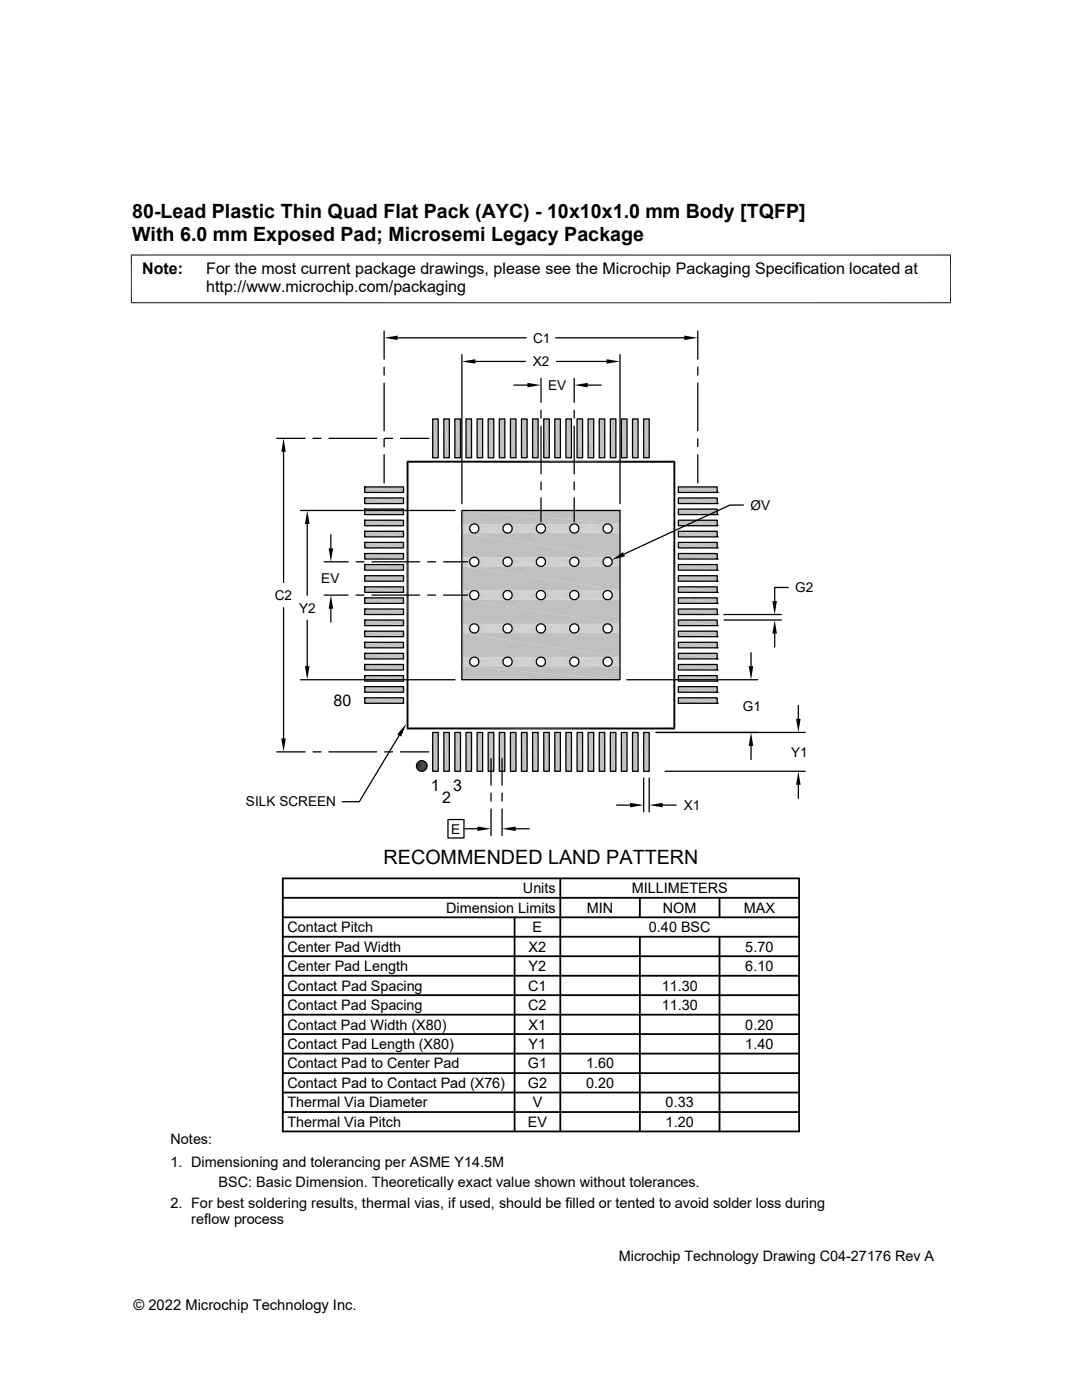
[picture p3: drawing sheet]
<svg xmlns="http://www.w3.org/2000/svg" width="216mm" height="279mm" viewBox="0 0 216 279" stroke-linecap="round" stroke-linejoin="round" font-family="sans-serif">
<g fill="#c0c0c0">
<path d="M92.2 101.9l31.5 2.7h-31.5z"/>
<path d="M92.2 101.9h31.5v2.7z"/>
</g>
<path d="M94.6 104.6h-2.4M94.7 104.6h6.5M95.1 104.7h5.8M101.4 104.6h6.5M101.7 104.7h5.8M108 104.6h6.5M108.4 104.7h5.8M114.7 104.6h6.5M115 104.7h5.8M121.3 104.6h2.4M121.6 104.7h2.1" fill="none" stroke="#c0c0c0" stroke-width=".2"/>
<path d="M92.2 104.6l1.9 .2h-1.9z" fill="#c0c0c0"/>
<path d="M92.2 104.7h2" fill="none" stroke="#c0c0c0" stroke-width=".2"/>
<g fill="#c0c0c0">
<path d="M121.8 104.8l1.9 .1h-1.8z"/>
<path d="M121.8 104.8h1.9v.1z"/>
</g>
<path d="M95.2 104.8h5.5M101.8 104.8h5.6M108.5 104.8h5.5M115.1 104.8h5.6" fill="none" stroke="#c0c0c0" stroke-width=".2"/>
<g fill="#c0c0c0">
<path d="M92.2 104.8l1.8 .1h-1.8z"/>
<path d="M92.2 104.8h1.9l-.1 .1z"/>
<path d="M121.9 104.9l1.8 .1h-1.7z"/>
<path d="M121.9 104.9h1.8v.1z"/>
</g>
<path d="M95.3 104.9h5.3M102 104.9h5.3M108.6 104.9h5.3M115.3 104.9h5.3" fill="none" stroke="#c0c0c0" stroke-width=".2"/>
<g fill="#c0c0c0">
<path d="M92.2 104.9l1.7 .1h-1.7z"/>
<path d="M92.2 104.9h1.8l-.1 .1z"/>
<path d="M122 105l1.7 .2h-1.6z"/>
<path d="M122 105h1.7v.2z"/>
</g>
<path d="M95.4 105.1h5.1M102.1 105.1h5.1M108.7 105.1h5.1M115.4 105.1h5.1" fill="none" stroke="#c0c0c0" stroke-width=".2"/>
<g fill="#c0c0c0">
<path d="M92.2 105l1.6 .2h-1.6z"/>
<path d="M92.2 105h1.7l-.1 .2z"/>
<path d="M122.1 105.2l1.6 .1h-1.6z"/>
<path d="M122.1 105.2h1.6v.1z"/>
</g>
<path d="M95.5 105.2h4.9M102.2 105.2h4.9M108.8 105.2h4.9M115.4 105.2h5" fill="none" stroke="#c0c0c0" stroke-width=".2"/>
<g fill="#c0c0c0">
<path d="M92.2 105.2l1.5 .1h-1.5z"/>
<path d="M92.2 105.2h1.6l-.1 .1z"/>
<path d="M122.1 105.3l1.6 .2h-1.5z"/>
<path d="M122.1 105.3h1.6v.2z"/>
</g>
<path d="M95.5 105.4h4.9M102.2 105.4h4.8M108.8 105.4h4.9M115.5 105.4h4.8" fill="none" stroke="#c0c0c0" stroke-width=".2"/>
<g fill="#c0c0c0">
<path d="M92.2 105.3l1.5 .2h-1.5z"/>
<path d="M92.2 105.3h1.5v.2z"/>
<path d="M122.2 105.5l1.5 .1h-1.6z"/>
<path d="M122.2 105.5h1.5v.1z"/>
</g>
<path d="M95.5 105.6h4.9M102.2 105.6h4.8M108.8 105.6h4.9M115.5 105.6h4.8" fill="none" stroke="#c0c0c0" stroke-width=".2"/>
<g fill="#c0c0c0">
<path d="M92.2 105.5l1.5 .1h-1.5z"/>
<path d="M92.2 105.5h1.5v.1z"/>
<path d="M122.1 105.6l1.6 .2h-1.6z"/>
<path d="M122.1 105.6h1.6v.2z"/>
</g>
<path d="M95.5 105.7h4.9M102.2 105.7h4.9M108.8 105.7h4.9M115.4 105.7h5" fill="none" stroke="#c0c0c0" stroke-width=".2"/>
<g fill="#c0c0c0">
<path d="M92.2 105.6l1.6 .2h-1.6z"/>
<path d="M92.2 105.6h1.5l.1 .2z"/>
<path d="M122.1 105.8l1.6 .2h-1.7z"/>
<path d="M122.1 105.8h1.6v.2z"/>
</g>
<path d="M95.4 105.9h5.1M102.1 105.9h5.1M108.7 105.9h5.1M115.4 105.9h5.1" fill="none" stroke="#c0c0c0" stroke-width=".2"/>
<g fill="#c0c0c0">
<path d="M92.2 105.8l1.7 .2h-1.7z"/>
<path d="M92.2 105.8h1.6l.1 .2z"/>
<path d="M122 106l1.7 .1h-1.8z"/>
<path d="M122 106h1.7v.1z"/>
</g>
<path d="M95.3 106h5.3M102 106h5.3M108.6 106h5.3M115.3 106h5.3" fill="none" stroke="#c0c0c0" stroke-width=".2"/>
<g fill="#c0c0c0">
<path d="M92.2 106l1.8 .1h-1.8z"/>
<path d="M92.2 106h1.7l.1 .1z"/>
<path d="M121.9 106.1l1.8 .1h-1.9z"/>
<path d="M121.9 106.1h1.8v.1z"/>
</g>
<path d="M95.2 106.2h5.5M101.8 106.2h5.6M108.5 106.2h5.5M115.1 106.2h5.6" fill="none" stroke="#c0c0c0" stroke-width=".2"/>
<g fill="#c0c0c0">
<path d="M92.2 106.1l1.9 .1h-1.9z"/>
<path d="M92.2 106.1h1.8l.1 .1z"/>
</g>
<path d="M121.6 106.3h2.1" fill="none" stroke="#c0c0c0" stroke-width=".2"/>
<path d="M121.8 106.2l1.9 .1z" fill="#c0c0c0"/>
<path d="M92.2 106.3h2M92.2 106.3l2.4 .1M94.7 106.4h6.5M95.1 106.3h5.8M101.4 106.4h6.5M101.7 106.3h5.8M108 106.4h6.5M108.4 106.3h5.8M114.7 106.4h6.5M115 106.3h5.8M123.7 106.3l-2.4 .1" fill="none" stroke="#c0c0c0" stroke-width=".2"/>
<g fill="#c0c0c0">
<path d="M92.2 106.4l31.5 4.8h-31.5z"/>
<path d="M92.2 106.4h31.5v4.8z"/>
</g>
<g fill="none" stroke="#c0c0c0" stroke-width=".2">
<path d="M92.2 111.2h2.4M92.2 111.3h2.2M94.7 111.2h6.5M94.9 111.3h6.1M95.1 111.3h5.8M101.4 111.2h6.5M101.5 111.3h6.2M101.7 111.3h5.8M108 111.2h6.5M108.2 111.3h6.1M108.4 111.3h5.8M114.7 111.2h6.5"/>
<path d="M114.8 111.3h6.2M115 111.3h5.8M121.3 111.2h2.4M121.5 111.3h2.2M121.6 111.3h2.1"/>
</g>
<path d="M92.2 111.3l1.9 .1h-1.9z" fill="#c0c0c0"/>
<path d="M92.2 111.3h2" fill="none" stroke="#c0c0c0" stroke-width=".2"/>
<g fill="#c0c0c0">
<path d="M121.8 111.4l1.9 .1h-1.8z"/>
<path d="M121.8 111.4h1.9v.1z"/>
</g>
<path d="M95.2 111.5h5.5M101.8 111.5h5.6M108.5 111.5h5.5M115.1 111.5h5.6" fill="none" stroke="#c0c0c0" stroke-width=".2"/>
<g fill="#c0c0c0">
<path d="M92.2 111.4l1.8 .1h-1.8z"/>
<path d="M92.2 111.4h1.9l-.1 .1z"/>
<path d="M121.9 111.5l1.8 .1h-1.7z"/>
<path d="M121.9 111.5h1.8v.1z"/>
</g>
<path d="M95.3 111.6h5.3M102 111.6h5.3M108.6 111.6h5.3M115.3 111.6h5.3" fill="none" stroke="#c0c0c0" stroke-width=".2"/>
<g fill="#c0c0c0">
<path d="M92.2 111.5l1.7 .1h-1.7z"/>
<path d="M92.2 111.5h1.8l-.1 .1z"/>
<path d="M122 111.6l1.7 .2h-1.6z"/>
<path d="M122 111.6h1.7v.2z"/>
</g>
<path d="M95.4 111.7h5.1M102.1 111.7h5.1M108.7 111.7h5.1M115.4 111.7h5.1" fill="none" stroke="#c0c0c0" stroke-width=".2"/>
<g fill="#c0c0c0">
<path d="M92.2 111.6l1.6 .2h-1.6z"/>
<path d="M92.2 111.6h1.7l-.1 .2z"/>
<path d="M122.1 111.8l1.6 .2h-1.6z"/>
<path d="M122.1 111.8h1.6v.2z"/>
</g>
<path d="M95.5 111.9h4.9M102.2 111.9h4.9M108.8 111.9h4.9M115.4 111.9h5" fill="none" stroke="#c0c0c0" stroke-width=".2"/>
<g fill="#c0c0c0">
<path d="M92.2 111.8l1.5 .2h-1.5z"/>
<path d="M92.2 111.8h1.6l-.1 .2z"/>
<path d="M122.1 112l1.6 .1h-1.5z"/>
<path d="M122.1 112h1.6v.1z"/>
</g>
<path d="M95.5 112h4.9M102.2 112h4.8M108.8 112h4.9M115.5 112h4.8" fill="none" stroke="#c0c0c0" stroke-width=".2"/>
<g fill="#c0c0c0">
<path d="M92.2 112l1.5 .1h-1.5z"/>
<path d="M92.2 112h1.5v.1z"/>
<path d="M122.2 112.1l1.5 .2h-1.6z"/>
<path d="M122.2 112.1h1.5v.2z"/>
</g>
<path d="M95.5 112.2h4.9M102.2 112.2h4.8M108.8 112.2h4.9M115.5 112.2h4.8" fill="none" stroke="#c0c0c0" stroke-width=".2"/>
<g fill="#c0c0c0">
<path d="M92.2 112.1l1.5 .2h-1.5z"/>
<path d="M92.2 112.1h1.5v.2z"/>
<path d="M122.1 112.3l1.6 .2h-1.6z"/>
<path d="M122.1 112.3h1.6v.2z"/>
</g>
<path d="M95.5 112.4h4.9M102.2 112.4h4.9M108.8 112.4h4.9M115.4 112.4h5" fill="none" stroke="#c0c0c0" stroke-width=".2"/>
<g fill="#c0c0c0">
<path d="M92.2 112.3l1.6 .2h-1.6z"/>
<path d="M92.2 112.3h1.5l.1 .2z"/>
<path d="M122.1 112.5l1.6 .1h-1.7z"/>
<path d="M122.1 112.5h1.6v.1z"/>
</g>
<path d="M95.4 112.5h5.1M102.1 112.5h5.1M108.7 112.5h5.1M115.4 112.5h5.1" fill="none" stroke="#c0c0c0" stroke-width=".2"/>
<g fill="#c0c0c0">
<path d="M92.2 112.5l1.7 .1h-1.7z"/>
<path d="M92.2 112.5h1.6l.1 .1z"/>
<path d="M122 112.6l1.7 .1h-1.8z"/>
<path d="M122 112.6h1.7v.1z"/>
</g>
<path d="M95.3 112.7h5.3M102 112.7h5.3M108.6 112.7h5.3M115.3 112.7h5.3" fill="none" stroke="#c0c0c0" stroke-width=".2"/>
<g fill="#c0c0c0">
<path d="M92.2 112.6l1.8 .1h-1.8z"/>
<path d="M92.2 112.6h1.7l.1 .1z"/>
<path d="M121.9 112.7l1.8 .2h-1.9z"/>
<path d="M121.9 112.7h1.8v.2z"/>
</g>
<path d="M95.2 112.8h5.5M101.8 112.8h5.6M108.5 112.8h5.5M115.1 112.8h5.6" fill="none" stroke="#c0c0c0" stroke-width=".2"/>
<g fill="#c0c0c0">
<path d="M92.2 112.7l1.9 .2h-1.9z"/>
<path d="M92.2 112.7h1.8l.1 .2z"/>
</g>
<path d="M121.6 112.9h2.1" fill="none" stroke="#c0c0c0" stroke-width=".2"/>
<path d="M121.8 112.9h1.9z" fill="#c0c0c0"/>
<g fill="none" stroke="#c0c0c0" stroke-width=".2">
<path d="M92.2 112.9h2M92.2 113h2.2M92.2 113h2.4M94.7 113h6.5M94.9 113h6.1M95.1 112.9h5.8M101.4 113h6.5M101.5 113h6.2M101.7 112.9h5.8M108 113h6.5M108.2 113h6.1M108.4 112.9h5.8"/>
<path d="M114.7 113h6.5M114.8 113h6.2M115 112.9h5.8M121.3 113h2.4M121.5 113h2.2"/>
</g>
<g fill="#c0c0c0">
<path d="M92.2 113l31.5 4.9h-31.5z"/>
<path d="M92.2 113h31.5v4.9z"/>
</g>
<g fill="none" stroke="#c0c0c0" stroke-width=".2">
<path d="M92.2 117.9h2.4M92.2 117.9h2.2M94.7 117.9h6.5M94.9 117.9h6.1M95.1 118h5.8M101.4 117.9h6.5M101.5 117.9h6.2M101.7 118h5.8M108 117.9h6.5M108.2 117.9h6.1M108.4 118h5.8M114.7 117.9h6.5"/>
<path d="M114.8 117.9h6.2M115 118h5.8M121.3 117.9h2.4M121.5 117.9h2.2M121.6 118h2.1"/>
</g>
<path d="M92.2 117.9l1.9 .1h-1.9z" fill="#c0c0c0"/>
<path d="M92.2 118h2" fill="none" stroke="#c0c0c0" stroke-width=".2"/>
<g fill="#c0c0c0">
<path d="M121.8 118l1.9 .2h-1.8z"/>
<path d="M121.8 118h1.9v.2z"/>
</g>
<path d="M95.2 118.1h5.5M101.8 118.1h5.6M108.5 118.1h5.5M115.1 118.1h5.6" fill="none" stroke="#c0c0c0" stroke-width=".2"/>
<g fill="#c0c0c0">
<path d="M92.2 118l1.8 .2h-1.8z"/>
<path d="M92.2 118h1.9l-.1 .2z"/>
<path d="M121.9 118.2l1.8 .1h-1.7z"/>
<path d="M121.9 118.2h1.8v.1z"/>
</g>
<path d="M95.3 118.2h5.3M102 118.2h5.3M108.6 118.2h5.3M115.3 118.2h5.3" fill="none" stroke="#c0c0c0" stroke-width=".2"/>
<g fill="#c0c0c0">
<path d="M92.2 118.2l1.7 .1h-1.7z"/>
<path d="M92.2 118.2h1.8l-.1 .1z"/>
<path d="M122 118.3l1.7 .1h-1.6z"/>
<path d="M122 118.3h1.7v.1z"/>
</g>
<path d="M95.4 118.4h5.1M102.1 118.4h5.1M108.7 118.4h5.1M115.4 118.4h5.1" fill="none" stroke="#c0c0c0" stroke-width=".2"/>
<g fill="#c0c0c0">
<path d="M92.2 118.3l1.6 .1h-1.6z"/>
<path d="M92.2 118.3h1.7l-.1 .1z"/>
<path d="M122.1 118.4l1.6 .2h-1.6z"/>
<path d="M122.1 118.4h1.6v.2z"/>
</g>
<path d="M95.5 118.5h4.9M102.2 118.5h4.9M108.8 118.5h4.9M115.4 118.5h5" fill="none" stroke="#c0c0c0" stroke-width=".2"/>
<g fill="#c0c0c0">
<path d="M92.2 118.4l1.5 .2h-1.5z"/>
<path d="M92.2 118.4h1.6l-.1 .2z"/>
<path d="M122.1 118.6l1.6 .2h-1.5z"/>
<path d="M122.1 118.6h1.6v.2z"/>
</g>
<path d="M95.5 118.7h4.9M102.2 118.7h4.8M108.8 118.7h4.9M115.5 118.7h4.8" fill="none" stroke="#c0c0c0" stroke-width=".2"/>
<g fill="#c0c0c0">
<path d="M92.2 118.6l1.5 .2h-1.5z"/>
<path d="M92.2 118.6h1.5v.2z"/>
<path d="M122.2 118.8l1.5 .1h-1.6z"/>
<path d="M122.2 118.8h1.5v.1z"/>
</g>
<path d="M95.5 118.9h4.9M102.2 118.9h4.8M108.8 118.9h4.9M115.5 118.9h4.8" fill="none" stroke="#c0c0c0" stroke-width=".2"/>
<g fill="#c0c0c0">
<path d="M92.2 118.8l1.5 .1h-1.5z"/>
<path d="M92.2 118.8h1.5v.1z"/>
<path d="M122.1 118.9l1.6 .2h-1.6z"/>
<path d="M122.1 118.9h1.6v.2z"/>
</g>
<path d="M95.5 119h4.9M102.2 119h4.9M108.8 119h4.9M115.4 119h5" fill="none" stroke="#c0c0c0" stroke-width=".2"/>
<g fill="#c0c0c0">
<path d="M92.2 118.9l1.6 .2h-1.6z"/>
<path d="M92.2 118.9h1.5l.1 .2z"/>
<path d="M122.1 119.1l1.6 .2h-1.7z"/>
<path d="M122.1 119.1h1.6v.2z"/>
</g>
<path d="M95.4 119.2h5.1M102.1 119.2h5.1M108.7 119.2h5.1M115.4 119.2h5.1" fill="none" stroke="#c0c0c0" stroke-width=".2"/>
<g fill="#c0c0c0">
<path d="M92.2 119.1l1.7 .2h-1.7z"/>
<path d="M92.2 119.1h1.6l.1 .2z"/>
<path d="M122 119.3l1.7 .1h-1.8z"/>
<path d="M122 119.3h1.7v.1z"/>
</g>
<path d="M95.3 119.3h5.3M102 119.3h5.3M108.6 119.3h5.3M115.3 119.3h5.3" fill="none" stroke="#c0c0c0" stroke-width=".2"/>
<g fill="#c0c0c0">
<path d="M92.2 119.3l1.8 .1h-1.8z"/>
<path d="M92.2 119.3h1.7l.1 .1z"/>
<path d="M121.9 119.4l1.8 .1h-1.9z"/>
<path d="M121.9 119.4h1.8v.1z"/>
</g>
<path d="M95.2 119.4h5.5M101.8 119.4h5.6M108.5 119.4h5.5M115.1 119.4h5.6" fill="none" stroke="#c0c0c0" stroke-width=".2"/>
<g fill="#c0c0c0">
<path d="M92.2 119.4l1.9 .1h-1.9z"/>
<path d="M92.2 119.4h1.8l.1 .1z"/>
</g>
<path d="M121.6 119.5h2.1" fill="none" stroke="#c0c0c0" stroke-width=".2"/>
<path d="M121.8 119.5h1.9v.1z" fill="#c0c0c0"/>
<g fill="none" stroke="#c0c0c0" stroke-width=".2">
<path d="M92.2 119.5h2M92.2 119.6h2.2M92.2 119.7h2.4M94.7 119.7h6.5M94.9 119.6h6.1M95.1 119.5h5.8M101.4 119.7h6.5M101.5 119.6h6.2M101.7 119.5h5.8M108 119.7h6.5M108.2 119.6h6.1M108.4 119.5h5.8"/>
<path d="M114.7 119.7h6.5M114.8 119.6h6.2M115 119.5h5.8M121.3 119.7h2.4M121.5 119.6h2.2"/>
</g>
<g fill="#c0c0c0">
<path d="M92.2 119.7l31.5 4.8h-31.5z"/>
<path d="M92.2 119.7h31.5v4.8z"/>
</g>
<g fill="none" stroke="#c0c0c0" stroke-width=".2">
<path d="M92.2 124.5h2.4M92.2 124.6h2.2M94.7 124.5h6.5M94.9 124.6h6.1M95.1 124.6h5.8M101.4 124.5h6.5M101.5 124.6h6.2M101.7 124.6h5.8M108 124.5h6.5M108.2 124.6h6.1M108.4 124.6h5.8M114.7 124.5h6.5"/>
<path d="M114.8 124.6h6.2M115 124.6h5.8M121.3 124.5h2.4M121.5 124.6h2.2M121.6 124.6h2.1"/>
</g>
<path d="M92.2 124.6l1.9 .1z" fill="#c0c0c0"/>
<path d="M92.2 124.6h2" fill="none" stroke="#c0c0c0" stroke-width=".2"/>
<g fill="#c0c0c0">
<path d="M121.8 124.7l1.9 .1h-1.8z"/>
<path d="M121.8 124.7h1.9v.1z"/>
</g>
<path d="M95.2 124.7h5.5M101.8 124.7h5.6M108.5 124.7h5.5M115.1 124.7h5.6" fill="none" stroke="#c0c0c0" stroke-width=".2"/>
<g fill="#c0c0c0">
<path d="M92.2 124.7l1.8 .1h-1.8z"/>
<path d="M92.2 124.7h1.9l-.1 .1z"/>
<path d="M121.9 124.8l1.8 .1h-1.7z"/>
<path d="M121.9 124.8h1.8v.1z"/>
</g>
<path d="M95.3 124.9h5.3M102 124.9h5.3M108.6 124.9h5.3M115.3 124.9h5.3" fill="none" stroke="#c0c0c0" stroke-width=".2"/>
<g fill="#c0c0c0">
<path d="M92.2 124.8l1.7 .1h-1.7z"/>
<path d="M92.2 124.8h1.8l-.1 .1z"/>
<path d="M122 124.9l1.7 .2h-1.6z"/>
<path d="M122 124.9h1.7v.2z"/>
</g>
<path d="M95.4 125h5.1M102.1 125h5.1M108.7 125h5.1M115.4 125h5.1" fill="none" stroke="#c0c0c0" stroke-width=".2"/>
<g fill="#c0c0c0">
<path d="M92.2 124.9l1.6 .2h-1.6z"/>
<path d="M92.2 124.9h1.7l-.1 .2z"/>
<path d="M122.1 125.1l1.6 .1h-1.6z"/>
<path d="M122.1 125.1h1.6v.1z"/>
</g>
<path d="M95.5 125.2h4.9M102.2 125.2h4.9M108.8 125.2h4.9M115.4 125.2h5" fill="none" stroke="#c0c0c0" stroke-width=".2"/>
<g fill="#c0c0c0">
<path d="M92.2 125.1l1.5 .1h-1.5z"/>
<path d="M92.2 125.1h1.6l-.1 .1z"/>
<path d="M122.1 125.2l1.6 .2h-1.5z"/>
<path d="M122.1 125.2h1.6v.2z"/>
</g>
<path d="M95.5 125.3h4.9M102.2 125.3h4.8M108.8 125.3h4.9M115.5 125.3h4.8" fill="none" stroke="#c0c0c0" stroke-width=".2"/>
<g fill="#c0c0c0">
<path d="M92.2 125.2l1.5 .2h-1.5z"/>
<path d="M92.2 125.2h1.5v.2z"/>
<path d="M122.2 125.4l1.5 .2h-1.6z"/>
<path d="M122.2 125.4h1.5v.2z"/>
</g>
<path d="M95.5 125.5h4.9M102.2 125.5h4.8M108.8 125.5h4.9M115.5 125.5h4.8" fill="none" stroke="#c0c0c0" stroke-width=".2"/>
<g fill="#c0c0c0">
<path d="M92.2 125.4l1.5 .2h-1.5z"/>
<path d="M92.2 125.4h1.5v.2z"/>
<path d="M122.1 125.6l1.6 .2h-1.6z"/>
<path d="M122.1 125.6h1.6v.2z"/>
</g>
<path d="M95.5 125.7h4.9M102.2 125.7h4.9M108.8 125.7h4.9M115.4 125.7h5" fill="none" stroke="#c0c0c0" stroke-width=".2"/>
<g fill="#c0c0c0">
<path d="M92.2 125.6l1.6 .2h-1.6z"/>
<path d="M92.2 125.6h1.5l.1 .2z"/>
<path d="M122.1 125.8l1.6 .1h-1.7z"/>
<path d="M122.1 125.8h1.6v.1z"/>
</g>
<path d="M95.4 125.8h5.1M102.1 125.8h5.1M108.7 125.8h5.1M115.4 125.8h5.1" fill="none" stroke="#c0c0c0" stroke-width=".2"/>
<g fill="#c0c0c0">
<path d="M92.2 125.8l1.7 .1h-1.7z"/>
<path d="M92.2 125.8h1.6l.1 .1z"/>
<path d="M122 125.9l1.7 .1h-1.8z"/>
<path d="M122 125.9h1.7v.1z"/>
</g>
<path d="M95.3 126h5.3M102 126h5.3M108.6 126h5.3M115.3 126h5.3" fill="none" stroke="#c0c0c0" stroke-width=".2"/>
<g fill="#c0c0c0">
<path d="M92.2 125.9l1.8 .1h-1.8z"/>
<path d="M92.2 125.9h1.7l.1 .1z"/>
<path d="M121.9 126l1.8 .1h-1.9z"/>
<path d="M121.9 126h1.8v.1z"/>
</g>
<path d="M95.2 126.1h5.5M101.8 126.1h5.6M108.5 126.1h5.5M115.1 126.1h5.6" fill="none" stroke="#c0c0c0" stroke-width=".2"/>
<g fill="#c0c0c0">
<path d="M92.2 126l1.9 .1h-1.9z"/>
<path d="M92.2 126h1.8l.1 .1z"/>
</g>
<path d="M121.6 126.2h2.1" fill="none" stroke="#c0c0c0" stroke-width=".2"/>
<path d="M121.8 126.1h1.9v.1z" fill="#c0c0c0"/>
<g fill="none" stroke="#c0c0c0" stroke-width=".2">
<path d="M92.2 126.2h2M92.2 126.3h2.2M92.2 126.3h2.4M94.7 126.3h6.5M94.9 126.3h6.1M95.1 126.2h5.8M101.4 126.3h6.5M101.5 126.3h6.2M101.7 126.2h5.8M108 126.3h6.5M108.2 126.3h6.1M108.4 126.2h5.8"/>
<path d="M114.7 126.3h6.5M114.8 126.3h6.2M115 126.2h5.8M121.3 126.3h2.4M121.5 126.3h2.2"/>
</g>
<g fill="#c0c0c0">
<path d="M92.2 126.3l31.5 4.8h-31.5z"/>
<path d="M92.2 126.3h31.5v4.8z"/>
</g>
<g fill="none" stroke="#c0c0c0" stroke-width=".2">
<path d="M92.2 131.2h2.4M92.2 131.2h2.2M94.7 131.2h6.5M94.9 131.2h6.1M95.1 131.3h5.8M101.4 131.2h6.5M101.5 131.2h6.2M101.7 131.3h5.8M108 131.2h6.5M108.2 131.2h6.1M108.4 131.3h5.8M114.7 131.2h6.5"/>
<path d="M114.8 131.2h6.2M115 131.3h5.8M121.3 131.2h2.4M121.5 131.2h2.2M121.6 131.3h2.1"/>
</g>
<path d="M92.2 131.2l1.9 .1z" fill="#c0c0c0"/>
<path d="M92.2 131.3h2" fill="none" stroke="#c0c0c0" stroke-width=".2"/>
<g fill="#c0c0c0">
<path d="M121.8 131.3l1.9 .1h-1.8z"/>
<path d="M121.8 131.3h1.9v.1z"/>
</g>
<path d="M95.2 131.4h5.5M101.8 131.4h5.6M108.5 131.4h5.5M115.1 131.4h5.6" fill="none" stroke="#c0c0c0" stroke-width=".2"/>
<g fill="#c0c0c0">
<path d="M92.2 131.3l1.8 .1h-1.8z"/>
<path d="M92.2 131.3h1.9l-.1 .1z"/>
<path d="M121.9 131.4l1.8 .2h-1.7z"/>
<path d="M121.9 131.4h1.8v.2z"/>
</g>
<path d="M95.3 131.5h5.3M102 131.5h5.3M108.6 131.5h5.3M115.3 131.5h5.3" fill="none" stroke="#c0c0c0" stroke-width=".2"/>
<g fill="#c0c0c0">
<path d="M92.2 131.4l1.7 .2h-1.7z"/>
<path d="M92.2 131.4h1.8l-.1 .2z"/>
<path d="M122 131.6l1.7 .1h-1.6z"/>
<path d="M122 131.6h1.7v.1z"/>
</g>
<path d="M95.4 131.6h5.1M102.1 131.6h5.1M108.7 131.6h5.1M115.4 131.6h5.1" fill="none" stroke="#c0c0c0" stroke-width=".2"/>
<g fill="#c0c0c0">
<path d="M92.2 131.6l1.6 .1h-1.6z"/>
<path d="M92.2 131.6h1.7l-.1 .1z"/>
<path d="M122.1 131.7l1.6 .2h-1.6z"/>
<path d="M122.1 131.7h1.6v.2z"/>
</g>
<path d="M95.5 131.8h4.9M102.2 131.8h4.9M108.8 131.8h4.9M115.4 131.8h5" fill="none" stroke="#c0c0c0" stroke-width=".2"/>
<g fill="#c0c0c0">
<path d="M92.2 131.7l1.5 .2h-1.5z"/>
<path d="M92.2 131.7h1.6l-.1 .2z"/>
<path d="M122.1 131.9l1.6 .2h-1.5z"/>
<path d="M122.1 131.9h1.6v.2z"/>
</g>
<path d="M95.5 132h4.9M102.2 132h4.8M108.8 132h4.9M115.5 132h4.8" fill="none" stroke="#c0c0c0" stroke-width=".2"/>
<g fill="#c0c0c0">
<path d="M92.2 131.9l1.5 .2h-1.5z"/>
<path d="M92.2 131.9h1.5v.2z"/>
<path d="M122.2 132.1l1.5 .1h-1.6z"/>
<path d="M122.2 132.1h1.5v.1z"/>
</g>
<path d="M95.5 132.1h4.9M102.2 132.1h4.8M108.8 132.1h4.9M115.5 132.1h4.8" fill="none" stroke="#c0c0c0" stroke-width=".2"/>
<g fill="#c0c0c0">
<path d="M92.2 132.1l1.5 .1h-1.5z"/>
<path d="M92.2 132.1h1.5v.1z"/>
<path d="M122.1 132.2l1.6 .2h-1.6z"/>
<path d="M122.1 132.2h1.6v.2z"/>
</g>
<path d="M95.5 132.3h4.9M102.2 132.3h4.9M108.8 132.3h4.9M115.4 132.3h5" fill="none" stroke="#c0c0c0" stroke-width=".2"/>
<g fill="#c0c0c0">
<path d="M92.2 132.2l1.6 .2h-1.6z"/>
<path d="M92.2 132.2h1.5l.1 .2z"/>
<path d="M122.1 132.4l1.6 .1h-1.7z"/>
<path d="M122.1 132.4h1.6v.1z"/>
</g>
<path d="M95.4 132.5h5.1M102.1 132.5h5.1M108.7 132.5h5.1M115.4 132.5h5.1" fill="none" stroke="#c0c0c0" stroke-width=".2"/>
<g fill="#c0c0c0">
<path d="M92.2 132.4l1.7 .1h-1.7z"/>
<path d="M92.2 132.4h1.6l.1 .1z"/>
<path d="M122 132.5l1.7 .2h-1.8z"/>
<path d="M122 132.5h1.7v.2z"/>
</g>
<path d="M95.3 132.6h5.3M102 132.6h5.3M108.6 132.6h5.3M115.3 132.6h5.3" fill="none" stroke="#c0c0c0" stroke-width=".2"/>
<g fill="#c0c0c0">
<path d="M92.2 132.5l1.8 .2h-1.8z"/>
<path d="M92.2 132.5h1.7l.1 .2z"/>
<path d="M121.9 132.7l1.8 .1h-1.9z"/>
<path d="M121.9 132.7h1.8v.1z"/>
</g>
<path d="M95.2 132.7h5.5M101.8 132.7h5.6M108.5 132.7h5.5M115.1 132.7h5.6" fill="none" stroke="#c0c0c0" stroke-width=".2"/>
<g fill="#c0c0c0">
<path d="M92.2 132.7l1.9 .1h-1.9z"/>
<path d="M92.2 132.7h1.8l.1 .1z"/>
</g>
<path d="M121.6 132.8h2.1" fill="none" stroke="#c0c0c0" stroke-width=".2"/>
<path d="M121.8 132.8h1.9v.1z" fill="#c0c0c0"/>
<g fill="none" stroke="#c0c0c0" stroke-width=".2">
<path d="M92.2 132.8h2M92.2 132.9h2.2M92.2 132.9h2.4M94.7 132.9h6.5M94.9 132.9h6.1M95.1 132.8h5.8M101.4 132.9h6.5M101.5 132.9h6.2M101.7 132.8h5.8M108 132.9h6.5M108.2 132.9h6.1M108.4 132.8h5.8"/>
<path d="M114.7 132.9h6.5M114.8 132.9h6.2M115 132.8h5.8M121.3 132.9h2.4M121.5 132.9h2.2"/>
</g>
<g fill="#c0c0c0">
<path d="M92.2 133l31.5 2.7h-31.5z"/>
<path d="M92.2 133h31.5v2.7z"/>
<path d="M128.4 83.6l1.1 7.8h-1.1z"/>
<path d="M128.4 83.6h1.1v7.8z"/>
<path d="M126.2 83.6l1.1 7.8h-1.1z"/>
<path d="M126.2 83.6h1.1v7.8z"/>
<path d="M124 83.6l1.1 7.8h-1.1z"/>
<path d="M124 83.6h1.1v7.8z"/>
<path d="M121.8 83.6l1.1 7.8h-1.1z"/>
<path d="M121.8 83.6h1.1v7.8z"/>
<path d="M119.6 83.6l1.1 7.8h-1.1z"/>
<path d="M119.6 83.6h1.1v7.8z"/>
<path d="M117.3 83.6l1.2 7.8h-1.2z"/>
<path d="M117.3 83.6h1.2v7.8z"/>
<path d="M115.1 83.6l1.1 7.8h-1.1z"/>
<path d="M115.1 83.6h1.1v7.8z"/>
<path d="M112.9 83.6l1.1 7.8h-1.1z"/>
<path d="M112.9 83.6h1.1v7.8z"/>
<path d="M110.7 83.6l1.1 7.8h-1.1z"/>
<path d="M110.7 83.6h1.1v7.8z"/>
<path d="M108.5 83.6l1.1 7.8h-1.1z"/>
<path d="M108.5 83.6h1.1v7.8z"/>
<path d="M106.3 83.6l1.1 7.8h-1.1z"/>
<path d="M106.3 83.6h1.1v7.8z"/>
<path d="M104.1 83.6l1.1 7.8h-1.1z"/>
<path d="M104.1 83.6h1.1v7.8z"/>
<path d="M101.9 83.6l1.1 7.8h-1.1z"/>
<path d="M101.9 83.6h1.1v7.8z"/>
<path d="M99.6 83.6l1.1 7.8h-1.1z"/>
<path d="M99.6 83.6h1.1v7.8z"/>
<path d="M97.4 83.6l1.1 7.8h-1.1z"/>
<path d="M97.4 83.6h1.1v7.8z"/>
<path d="M95.2 83.6l1.1 7.8h-1.1z"/>
<path d="M95.2 83.6h1.1v7.8z"/>
<path d="M93 83.6l1.1 7.8h-1.1z"/>
<path d="M93 83.6h1.1v7.8z"/>
<path d="M90.8 83.6l1.1 7.8h-1.1z"/>
<path d="M90.8 83.6h1.1v7.8z"/>
<path d="M88.6 83.6l1.1 7.8h-1.1z"/>
<path d="M88.6 83.6h1.1v7.8z"/>
<path d="M86.3 83.6l1.1 7.8h-1.1z"/>
<path d="M86.3 83.6h1.1v7.8z"/>
<path d="M135.4 97.2l7.7 1.1h-7.7z"/>
<path d="M135.4 97.2h7.7v1.1z"/>
<path d="M72.8 97.2l7.7 1.1h-7.7z"/>
<path d="M72.8 97.2h7.7v1.1z"/>
<path d="M135.4 99.4l7.7 1.1h-7.7z"/>
<path d="M135.4 99.4h7.7v1.1z"/>
<path d="M72.8 99.4l7.7 1.1h-7.7z"/>
<path d="M72.8 99.4h7.7v1.1z"/>
<path d="M135.4 101.6l7.7 1.1h-7.7z"/>
<path d="M135.4 101.6h7.7v1.1z"/>
<path d="M72.8 101.6l7.7 1.1h-7.7z"/>
<path d="M72.8 101.6h7.7v1.1z"/>
<path d="M135.4 103.8l7.7 1.1h-7.7z"/>
<path d="M135.4 103.8h7.7v1.1z"/>
<path d="M72.8 103.8l7.7 1.1h-7.7z"/>
<path d="M72.8 103.8h7.7v1.1z"/>
<path d="M135.4 106l7.7 1.1h-7.7z"/>
<path d="M135.4 106h7.7v1.1z"/>
<path d="M72.8 106l7.7 1.1h-7.7z"/>
<path d="M72.8 106h7.7v1.1z"/>
<path d="M135.4 108.2l7.7 1.1h-7.7z"/>
<path d="M135.4 108.2h7.7v1.1z"/>
<path d="M72.8 108.2l7.7 1.1h-7.7z"/>
<path d="M72.8 108.2h7.7v1.1z"/>
<path d="M135.4 110.5l7.7 1.1h-7.7z"/>
<path d="M135.4 110.5h7.7v1.1z"/>
<path d="M72.8 110.5l7.7 1.1h-7.7z"/>
<path d="M72.8 110.5h7.7v1.1z"/>
<path d="M135.4 112.7l7.7 1.1h-7.7z"/>
<path d="M135.4 112.7h7.7v1.1z"/>
<path d="M72.8 112.7l7.7 1.1h-7.7z"/>
<path d="M72.8 112.7h7.7v1.1z"/>
<path d="M135.4 114.9l7.7 1.1h-7.7z"/>
<path d="M135.4 114.9h7.7v1.1z"/>
<path d="M72.8 114.9l7.7 1.1h-7.7z"/>
<path d="M72.8 114.9h7.7v1.1z"/>
<path d="M135.4 117.1l7.7 1.1h-7.7z"/>
<path d="M135.4 117.1h7.7v1.1z"/>
<path d="M72.8 117.1l7.7 1.1h-7.7z"/>
<path d="M72.8 117.1h7.7v1.1z"/>
<path d="M135.4 119.3l7.7 1.1h-7.7z"/>
<path d="M135.4 119.3h7.7v1.1z"/>
<path d="M72.8 119.3l7.7 1.1h-7.7z"/>
<path d="M72.8 119.3h7.7v1.1z"/>
<path d="M135.4 121.5l7.7 1.1h-7.7z"/>
<path d="M135.4 121.5h7.7v1.1z"/>
<path d="M72.8 121.5l7.7 1.1h-7.7z"/>
<path d="M72.8 121.5h7.7v1.1z"/>
<path d="M135.4 123.7l7.7 1.2h-7.7z"/>
<path d="M135.4 123.7h7.7v1.2z"/>
<path d="M72.8 123.7l7.7 1.2h-7.7z"/>
<path d="M72.8 123.7h7.7v1.2z"/>
<path d="M135.4 126l7.7 1.1h-7.7z"/>
<path d="M135.4 126h7.7v1.1z"/>
<path d="M72.8 126l7.7 1.1h-7.7z"/>
<path d="M72.8 126h7.7v1.1z"/>
<path d="M135.4 128.2l7.7 1.1h-7.7z"/>
<path d="M135.4 128.2h7.7v1.1z"/>
<path d="M72.8 128.2l7.7 1.1h-7.7z"/>
<path d="M72.8 128.2h7.7v1.1z"/>
<path d="M135.4 130.4l7.7 1.1h-7.7z"/>
<path d="M135.4 130.4h7.7v1.1z"/>
<path d="M72.8 130.4l7.7 1.1h-7.7z"/>
<path d="M72.8 130.4h7.7v1.1z"/>
<path d="M135.4 132.6l7.7 1.1h-7.7z"/>
<path d="M135.4 132.6h7.7v1.1z"/>
<path d="M72.8 132.6l7.7 1.1h-7.7z"/>
<path d="M72.8 132.6h7.7v1.1z"/>
<path d="M135.4 134.8l7.7 1.1h-7.7z"/>
<path d="M135.4 134.8h7.7v1.1z"/>
<path d="M72.8 134.8l7.7 1.1h-7.7z"/>
<path d="M72.8 134.8h7.7v1.1z"/>
<path d="M135.4 137l7.7 1.2h-7.7z"/>
<path d="M135.4 137h7.7v1.2z"/>
<path d="M72.8 137l7.7 1.2h-7.7z"/>
<path d="M72.8 137h7.7v1.2z"/>
<path d="M135.4 139.3l7.7 1.1h-7.7z"/>
<path d="M135.4 139.3h7.7v1.1z"/>
<path d="M72.8 139.3l7.7 1.1h-7.7z"/>
<path d="M72.8 139.3h7.7v1.1z"/>
<path d="M128.4 146.2l1.1 7.7h-1.1z"/>
<path d="M128.4 146.2h1.1v7.7z"/>
<path d="M126.2 146.2l1.1 7.7h-1.1z"/>
<path d="M126.2 146.2h1.1v7.7z"/>
<path d="M124 146.2l1.1 7.7h-1.1z"/>
<path d="M124 146.2h1.1v7.7z"/>
<path d="M121.8 146.2l1.1 7.7h-1.1z"/>
<path d="M121.8 146.2h1.1v7.7z"/>
<path d="M119.6 146.2l1.1 7.7h-1.1z"/>
<path d="M119.6 146.2h1.1v7.7z"/>
<path d="M117.3 146.2l1.2 7.7h-1.2z"/>
<path d="M117.3 146.2h1.2v7.7z"/>
<path d="M115.1 146.2l1.1 7.7h-1.1z"/>
<path d="M115.1 146.2h1.1v7.7z"/>
<path d="M112.9 146.2l1.1 7.7h-1.1z"/>
<path d="M112.9 146.2h1.1v7.7z"/>
<path d="M110.7 146.2l1.1 7.7h-1.1z"/>
<path d="M110.7 146.2h1.1v7.7z"/>
<path d="M108.5 146.2l1.1 7.7h-1.1z"/>
<path d="M108.5 146.2h1.1v7.7z"/>
<path d="M106.3 146.2l1.1 7.7h-1.1z"/>
<path d="M106.3 146.2h1.1v7.7z"/>
<path d="M104.1 146.2l1.1 7.7h-1.1z"/>
<path d="M104.1 146.2h1.1v7.7z"/>
<path d="M101.9 146.2l1.1 7.7h-1.1z"/>
<path d="M101.9 146.2h1.1v7.7z"/>
<path d="M99.6 146.2l1.1 7.7h-1.1z"/>
<path d="M99.6 146.2h1.1v7.7z"/>
<path d="M97.4 146.2l1.1 7.7h-1.1z"/>
<path d="M97.4 146.2h1.1v7.7z"/>
<path d="M95.2 146.2l1.1 7.7h-1.1z"/>
<path d="M95.2 146.2h1.1v7.7z"/>
<path d="M93 146.2l1.1 7.7h-1.1z"/>
<path d="M93 146.2h1.1v7.7z"/>
<path d="M90.8 146.2l1.1 7.7h-1.1z"/>
<path d="M90.8 146.2h1.1v7.7z"/>
<path d="M88.6 146.2l1.1 7.7h-1.1z"/>
<path d="M88.6 146.2h1.1v7.7z"/>
<path d="M86.3 146.2l1.1 7.7h-1.1z"/>
<path d="M86.3 146.2h1.1v7.7z"/>
</g>
<g fill="none" stroke="#000" stroke-width=".25">
<path d="M76.6 66.1v5.6M76.6 73.3v1.6M76.6 76.5v9.5M79.4 67.4h25.6M92.2 70.8v29.7M94.8 72.1h10M102.6 76.9h2.6M107.9 75.5v4.8M110.9 67.4h25.6M111 72.1h10M114.6 75.5v4.8M117.3 76.9h2.7"/>
<path d="M123.7 70.8v29.7M139.2 66.1v5.6M139.2 73.3v1.6M139.2 76.5v9.5M55.2 87.5h5.7M56.6 90.2v26M62.5 87.5h1.6M65.6 87.5h9.6M72.8 97.2h7.7v1.1h-7.7zM72.8 97.2h.1M72.8 99.4h7.7v1.1h-7.7zM72.8 99.4h.1"/>
<path d="M76.6 87.6v1.6M76.6 90.7v5.7M76.8 87.5h1.5M79.9 87.5h5.7M86.3 83.6h1.1v7.8h-1.1zM88.6 83.6h1.1v7.8h-1.1zM90.8 83.6h1.1v7.8h-1.1zM93 83.6h1.1v7.8h-1.1zM95.2 83.6h1.1v7.8h-1.1zM97.4 83.6h1.1v7.8h-1.1zM99.6 83.6h1.1v7.8h-1.1zM101.9 83.6h1.1v7.8h-1.1z"/>
<path d="M104.1 83.6h1.1v7.8h-1.1zM106.3 83.6h1.1v7.8h-1.1zM107.9 81.9v1.6M107.9 85v9.6M107.9 96.2v1.5M107.9 99.3v4.8M108.5 83.6h1.1v7.8h-1.1zM110.7 83.6h1.1v7.8h-1.1zM112.9 83.6h1.1v7.8h-1.1zM114.6 81.9v1.6M114.6 85v9.6M114.6 96.2v1.5"/>
<path d="M114.6 99.3v4.8M115.1 83.6h1.1v7.8h-1.1zM117.3 83.6h1.2v7.8h-1.2zM119.6 83.6h1.1v7.8h-1.1zM121.8 83.6h1.1v7.8h-1.1zM124 83.6h1.1v7.8h-1.1zM126.2 83.6h1.1v7.8h-1.1zM128.4 83.6h1.1v7.8h-1.1zM135.4 99.4h7.7v1.1h-7.7zM135.4 97.2h7.7v1.1h-7.7zM139.2 87.6v1.6M139.2 90.7v5.7"/>
<path d="M143.1 98.3h.1M60 101.9h30.8M61.3 104.6v14.2M64.7 112.1h4.8M64.7 118.8h4.8M66 106.7v2.7M71.1 112.1h1.5M71.1 118.8h1.5M72.8 101.6h7.7v1.1h-7.7zM72.8 101.6h.1M72.8 103.8h7.7v1.1h-7.7zM72.8 103.8h.1"/>
<path d="M72.8 106h7.7v1.1h-7.7zM72.8 106h.1M72.8 108.2h7.7v1.1h-7.7zM72.8 108.2h.1M72.8 110.5h7.7v1.1h-7.7zM72.8 110.5h.1M72.8 112.7h7.7v1.1h-7.7zM72.8 112.7h.1M72.8 114.9h7.7v1.1h-7.7zM72.8 114.9h.1M72.8 117.1h7.7v1.1h-7.7zM72.8 117.1h.1"/>
<path d="M72.8 119.3h7.7v1.1h-7.7zM72.8 119.3h.1M74.2 112.1h9.6M74.2 118.8h9.6M85.3 112.1h1.6M85.3 118.8h1.6M88.5 112.1h4.8M88.5 118.8h4.8M92.2 101.9h31.5v33.8h-31.5zM135.4 119.3h7.7v1.1h-7.7zM135.4 117.1h7.7v1.1h-7.7zM135.4 114.9h7.7v1.1h-7.7z"/>
<path d="M135.4 112.7h7.7v1.1h-7.7zM135.4 110.5h7.7v1.1h-7.7zM135.4 108.2h7.7v1.1h-7.7zM135.4 106h7.7v1.1h-7.7zM135.4 103.8h7.7v1.1h-7.7zM135.4 101.6h7.7v1.1h-7.7zM143.1 118.2h.1M143.1 116h.1M143.1 113.8h.1M143.1 111.6h.1M143.1 109.3h.1M143.1 107.1h.1"/>
<path d="M143.1 104.9h.1M143.1 102.7h.1M143.1 100.5h.1M148.3 100.8h-2.7l-21.1 9.8M157.3 117.2h-2.7v2.8M56.6 121.3v26.1M60 135.7h30.8M61.3 123.8v9.1M66 121.5v2.7M72.8 121.5h7.7v1.1h-7.7zM72.8 121.5h.1M72.8 123.7h7.7v1.2h-7.7z"/>
<path d="M72.8 123.7h.1M72.8 126h7.7v1.1h-7.7zM72.8 126h.1M72.8 128.2h7.7v1.1h-7.7zM72.8 128.2h.1M72.8 130.4h7.7v1.1h-7.7zM72.8 130.4h.1M72.8 132.6h7.7v1.1h-7.7zM72.8 132.6h.1M72.8 134.8h7.7v1.1h-7.7zM72.8 134.8h.1M72.8 137h7.7v1.2h-7.7z"/>
<path d="M72.8 137h.1M72.8 139.3h7.7v1.1h-7.7zM72.8 139.3h.1M125.1 135.7h26.1M135.4 139.3h7.7v1.1h-7.7zM135.4 137h7.7v1.2h-7.7zM135.4 134.8h7.7v1.1h-7.7zM135.4 132.6h7.7v1.1h-7.7zM135.4 130.4h7.7v1.1h-7.7zM135.4 128.2h7.7v1.1h-7.7zM135.4 126h7.7v1.1h-7.7zM135.4 123.7h7.7v1.2h-7.7z"/>
<path d="M135.4 121.5h7.7v1.1h-7.7zM143.1 138.2h.1M143.1 135.9h.1M143.1 133.7h.1M143.1 131.5h.1M143.1 129.3h.1M143.1 127.1h.1M143.1 124.9h.1M143.1 122.6h.1M143.1 120.4h.1M144.5 123.7h11.4M144.5 122.6h11.4"/>
<path d="M149.9 130.3v2.6M154.6 126.4v2.7M55.2 150.1h5.7M62.5 150.1h1.6M65.6 150.1h9.6M76.8 150.1h1.5M79.7 146.8l-8 13.2h-3.4M79.9 150.1h5.7M86.3 146.2h1.1v7.7h-1.1zM88.6 146.2h1.1v7.7h-1.1zM90.8 146.2h1.1v7.7h-1.1zM93 146.2h1.1v7.7h-1.1z"/>
<path d="M95.2 146.2h1.1v7.7h-1.1zM97.4 146.2h1.1v7.7h-1.1zM98 151.4v5.3M98 158.3v1.6M99.6 146.2h1.1v7.7h-1.1zM100.2 151.4v5.3M100.2 158.3v1.6M101.9 146.2h1.1v7.7h-1.1zM104.1 146.2h1.1v7.7h-1.1zM106.3 146.2h1.1v7.7h-1.1zM108.5 146.2h1.1v7.7h-1.1zM110.7 146.2h1.1v7.7h-1.1z"/>
<path d="M112.9 146.2h1.1v7.7h-1.1zM115.1 146.2h1.1v7.7h-1.1zM117.3 146.2h1.2v7.7h-1.2zM119.6 146.2h1.1v7.7h-1.1zM121.8 146.2h1.1v7.7h-1.1zM124 146.2h1.1v7.7h-1.1zM126.2 146.2h1.1v7.7h-1.1zM128.4 146.2h1.1v7.7h-1.1zM128.4 155.3v6.7M129.5 155.3v6.7M130.9 146.2h29.8M132.7 153.9h28"/>
<path d="M143.1 140.4h.1M149.9 148.9v2.7M159.3 140.8v2.7M159.3 156.6v2.7M89.4 163.6h3.2v3.6h-3.2zM92.6 165.4h2.7M98 161.5v5.3M100.2 161.5v5.3M102.9 165.4h2.7M123 160.7h2.7M132.2 160.7h2.7"/>
<circle cx="94.6" cy="105.5" r=".92"/>
<circle cx="94.6" cy="112.1" r=".92"/>
<circle cx="94.6" cy="118.8" r=".92"/>
<circle cx="101.3" cy="105.5" r=".92"/>
<circle cx="101.3" cy="118.8" r=".92"/>
<circle cx="101.3" cy="112.1" r=".92"/>
<circle cx="107.9" cy="105.5" r=".92"/>
<circle cx="107.9" cy="118.8" r=".92"/>
<circle cx="107.9" cy="112.1" r=".92"/>
<circle cx="114.6" cy="105.5" r=".92"/>
<circle cx="114.6" cy="118.8" r=".92"/>
<circle cx="114.6" cy="112.1" r=".92"/>
<circle cx="121.2" cy="105.5" r=".92"/>
<circle cx="121.2" cy="118.8" r=".92"/>
<circle cx="121.2" cy="112.1" r=".92"/>
<circle cx="94.6" cy="125.4" r=".92"/>
<circle cx="94.6" cy="132.1" r=".92"/>
<circle cx="101.3" cy="125.4" r=".92"/>
<circle cx="101.3" cy="132.1" r=".92"/>
<circle cx="107.9" cy="125.4" r=".92"/>
<circle cx="107.9" cy="132.1" r=".92"/>
<circle cx="114.6" cy="125.4" r=".92"/>
<circle cx="114.6" cy="132.1" r=".92"/>
<circle cx="121.2" cy="125.4" r=".92"/>
<circle cx="121.2" cy="132.1" r=".92"/>
<circle cx="84.2" cy="152.9" r="1.05"/>
</g>
<path d="M81.1 92.1h53.6M81.1 145.4h53.6" fill="none" stroke="#000" stroke-width=".4"/>
<path d="M81.3 91.9v53.7M134.6 91.9v53.7" fill="none" stroke="#000" stroke-width=".38"/>
<g fill="#000">
<path d="M76.6 67.4l2.8-.4v.9zM92.2 72.1l2.6-.4v.9zM105.2 76.4l2.8 .5-2.8 .4zM114.6 76.9l2.7-.5v.9zM121 71.7l2.7 .4-2.7 .5zM136.5 67l2.7 .4-2.7 .5zM56.6 87.5l.4 2.7h-.9zM61.3 101.9l.5 2.7h-.9zM65.6 109.4h.9l-.5 2.7zM122.1 111.7l2.2-1.5 .4 .8zM154.1 120h.9l-.4 2.6zM60.9 132.9h.9l-.5 2.8z"/>
<path d="M66 118.8l.5 2.7h-.9zM149.4 132.9h.9l-.4 2.8zM154.6 123.7l.4 2.7h-.9zM56.1 147.4h.9l-.4 2.7zM81 144.5l-.9 2.5-.8-.5zM83.2 153.2l1.9 .2h-1.9zM83.2 152.4h1.9l.1 .2zM83.2 153.4l1.8 .2h-1.6zM83.2 153.4h1.9l-.1 .2zM83.3 152.3l1.8 .1h-1.9zM83.3 152.3h1.7l.1 .1zM83.4 153.6l1.4 .1h-1.3z"/>
<path d="M83.4 153.6h1.6l-.2 .1zM83.4 152.1l1.6 .2h-1.7zM83.4 152.1h1.5l.1 .2zM83.5 153.7l1.1 .1zM83.5 153.7h1.3l-.2 .1zM83.4 152.1l.2-.1 1.3 .1zM83.6 152h1.1l.2 .1zM83.7 153.8l.8 .1zM83.7 153.8h.9zM83.6 152l.2-.1 .9 .1zM83.8 151.9l.9 .1zM83.9 153.9h.4z"/>
<path d="M83.9 153.9h.6zM83.8 151.9h.8zM84 151.8l.6 .1zM84 151.8h.4zM149.9 146.2l.4 2.7h-.9zM159.3 153.9l.4 2.7h-.8zM158.9 143.5h.8l-.4 2.7zM95.3 165l2.7 .4-2.7 .4zM100.2 165.4l2.7-.4v.8zM125.7 160.2l2.7 .5-2.7 .4zM129.5 160.7l2.7-.5v.9z"/>
</g>
<path d="M26.1 50.9h163.7M26.2 50.8v9.7M189.7 50.8v9.7M26.1 60.4h163.7M83.1 152.9h2.1M83.1 153.1h2.1M83.1 152.5h2.1M83.2 153.3h2" fill="none" stroke="#000" stroke-width=".2"/>
<path d="M83.1 152.7h2.1" fill="none" stroke="#000" stroke-width=".21"/>
<g fill="none" stroke="#000" stroke-width=".36">
<path d="M56.4 179.2h103M56.4 175.3h103v50.5h-103zM111.8 175.3v50.5M127.7 179.2v3.9M143.6 179.2v3.9M56.4 183.1h103M56.4 190.8h103M56.4 186.9h103M56.4 194.7h103M56.4 198.6h103M102.7 183.1v42.7M127.7 186.9v38.9"/>
<path d="M143.6 186.9v38.9M56.4 202.5h103M56.4 206.4h103M56.4 218h103M56.4 210.3h103M56.4 214.2h103M56.4 221.9h103"/>
</g>
<g font-size="3.9">
<text x="26.4" y="43.5">80-Lead Plastic Thin Quad Flat Pack (AYC) - 10x10x1.0 mm Body [TQFP]</text>
<text x="26.4" y="48.1">With 6.0 mm Exposed Pad; Microsemi Legacy Package</text>
<text x="76.5" y="172.5">RECOMMENDED LAND PATTERN</text>
</g>
<g font-size="3.2">
<text x="28.4" y="54.7">Note:</text>
<text x="41.1" y="58.3">http://www.microchip.com/packaging</text>
<text x="41.1" y="54.7">For the most current package drawings, please see the Microchip Packaging Specification located at</text>
<text x="66.5" y="140.9">80</text>
<text x="86" y="157.9">1</text>
<text x="88.2" y="160.3">2</text>
<text x="90.4" y="157.9">3</text>
</g>
<g font-size="2.9">
<text x="104.3" y="178.3">Units</text>
<text x="126" y="178.3">MILLIMETERS</text>
<text x="89" y="182.2">Dimension Limits</text>
<text x="117.1" y="182.2">MIN</text>
<text x="132.3" y="182.2">NOM</text>
<text x="148.4" y="182.2">MAX</text>
<text x="57.3" y="189.9">Center Pad Width</text>
<text x="57.3" y="186">Contact Pitch</text>
<text x="105.5" y="189.9">X2</text>
<text x="106.3" y="186">E</text>
<text x="129.5" y="186">0.40 BSC</text>
<text x="148.7" y="189.9">5.70</text>
<text x="57.3" y="193.8">Center Pad Length</text>
<text x="57.3" y="197.7">Contact Pad Spacing</text>
<text x="105.4" y="197.7">C1</text>
<text x="105.5" y="193.8">Y2</text>
<text x="132" y="197.7">11.30</text>
<text x="148.7" y="193.8">6.10</text>
<text x="57.3" y="201.6">Contact Pad Spacing</text>
<text x="105.4" y="201.6">C2</text>
<text x="132" y="201.6">11.30</text>
<text x="57.3" y="209.4">Contact Pad Length (X80)</text>
<text x="57.3" y="205.5">Contact Pad Width (X80)</text>
<text x="105.5" y="209.4">Y1</text>
<text x="105.5" y="205.5">X1</text>
<text x="148.7" y="209.4">1.40</text>
<text x="148.7" y="205.5">0.20</text>
<text x="57.3" y="213.2">Contact Pad to Center Pad</text>
<text x="105.3" y="213.2">G1</text>
<text x="116.9" y="213.2">1.60</text>
<text x="57.3" y="217.1">Contact Pad to Contact Pad (X76)</text>
<text x="57.3" y="221">Thermal Via Diameter</text>
<text x="105.3" y="217.1">G2</text>
<text x="106.3" y="221">V</text>
<text x="116.9" y="217.1">0.20</text>
<text x="132.8" y="221">0.33</text>
<text x="57.3" y="224.9">Thermal Via Pitch</text>
<text x="105.3" y="224.9">EV</text>
<text x="132.8" y="224.9">1.20</text>
<text x="34" y="228.3">Notes:</text>
<text x="34" y="232.9">1. Dimensioning and tolerancing per ASME Y14.5M</text>
<text x="43.6" y="237">BSC: Basic Dimension. Theoretically exact value shown without tolerances.</text>
<text x="34" y="241">2. For best soldering results, thermal vias, if used, should be filled or tented to avoid solder loss during</text>
<text x="38.1" y="244.3">reflow process</text>
<text x="123.5" y="251.7">Microchip Technology Drawing C04-27176 Rev A</text>
<text x="26.6" y="261.3">© 2022 Microchip Technology Inc.</text>
</g>
<g font-size="2.7">
<text x="106.4" y="68.4">C1</text>
<text x="106.3" y="73.1">X2</text>
<text x="109.3" y="77.8">EV</text>
<text x="149.7" y="101.7">ØV</text>
<text x="54.8" y="119.7">C2</text>
<text x="64.1" y="116.4">EV</text>
<text x="158.6" y="118.2">G2</text>
<text x="59.7" y="122.2">Y2</text>
<text x="148.2" y="141.9">G1</text>
<text x="157.9" y="151">Y1</text>
<text x="49.1" y="161">SILK SCREEN</text>
<text x="136.4" y="161.6">X1</text>
<text x="90" y="166.4">E</text>
</g>
</svg>
